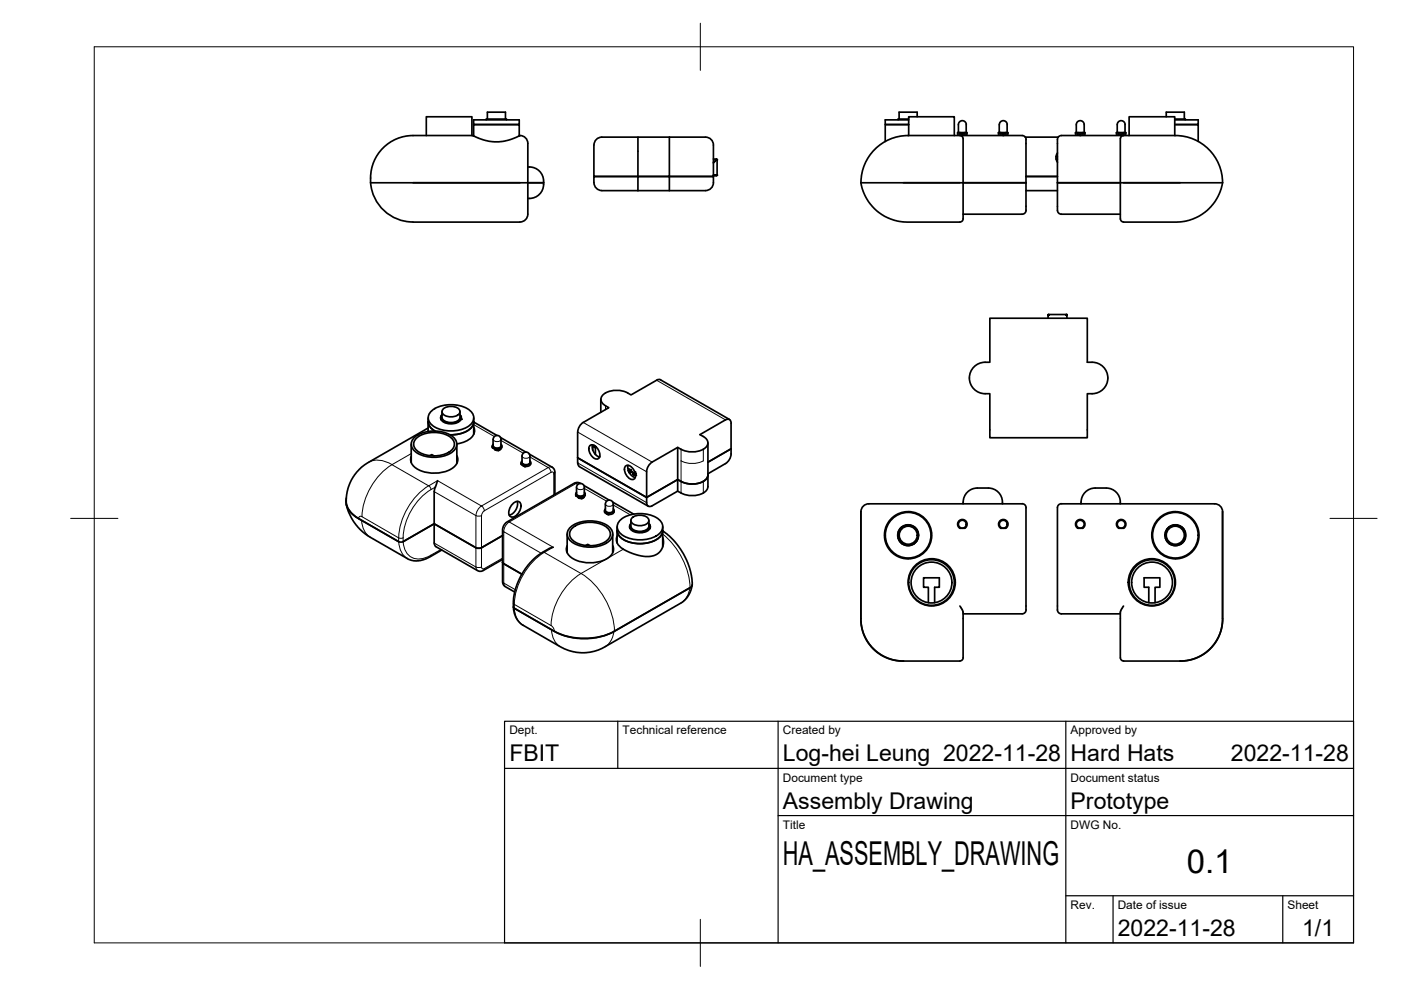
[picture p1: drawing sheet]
<svg xmlns="http://www.w3.org/2000/svg" width="297mm" height="210mm" viewBox="0 0 297 210" stroke-linecap="round" stroke-linejoin="round" font-family="sans-serif">
<!-- layer: Visible -->
<g fill="none" stroke="#000" stroke-width=".36">
<path d="M78.6 38.7h31.6M78.6 38.7a9 9 0 0 0 9 8.4h22.6a2.04 2.04 0 0 0 1.7-2.7v-5.7M87.6 38.7h27.7h-3.4M90.4 28.7v-3.9h9.7v3.9M100.2 28.7l2.5 1 2.1 .4 2.7-.3 2.7-1.1M100.4 28.7h-12.8a9.1 9.1 0 0 0-9 10M100.4 25.4h9.7v1h-9.7zM100.4 28.8v-2.4h9.7v2.4M103.1 25.4v-.2h4.3v.2M103.3 25.2v-1.4h3.9v1.4M110.1 28.7h.1M110.2 28.7a2.03 2.03 0 0 1 1.7 2.7v7.3"/>
<path d="M111.9 35.4a3 3 0 0 1 3.4 3M115.3 38.4a3.1 3.1 0 0 1-3.4 3.7M135.3 29.1v8.3h-9.4v-6.7a1.66 1.66 0 0 1 1.7-1.6h14.3M141.9 29.1h7.7a1.66 1.66 0 0 1 1.7 1.6v6.7h-9.4h9.4a2.47 2.47 0 0 1-.9 2.8l-.8 .2M141.9 29.1v8.3h-16a2.52 2.52 0 0 0 .9 2.8l.8 .2M151.3 33.7h.6M151.3 37.1h.7M151.9 33.9h.1v3.2M151.9 33.7v.1M151.9 33.9l-.6 .6M151.9 33.7v.2M151.9 33.8h.1"/>
<path d="M151.9 33.7l.2 .2M151.9 33.9h.1M152 37.1l-.1 .2h-.6M152 33.9h-.1l-.6 .6M191.5 38.7h26h-13.3M192.5 28.7h24.2M192.5 28.7a10 10 0 0 0-10 10M192.7 25.2h-2.3v.2M192.7 28.7v-3.9h9.6v3.9M192.7 25.4h-5v1h5h-5v3.6M194.5 24.8v-1h-3.9v1.4M203 28.1h.5v.3h-.5z"/>
<path d="M203.2 26.4v1.7M203.2 26.4a.84 .84 0 0 1 .8-.8 .84 .84 0 0 1 .9 .8M203.5 38.7h-21l.7 2.3a10 10 0 0 0 9.2 6.1h11.1a.7 .7 0 0 0 .7-.7M203.5 28.1h1v.3h-1M203.5 28.7a1.26 1.26 0 0 1 .7 1.7v8.3M203.9 28.4v.3M204.1 28.4v.3M204.2 38.7v7.7M204.5 28.1h.5v.3h-.5M204.9 26.4v1.7M211.7 28.1h.5v.3h-.5zM211.9 26.4v1.7"/>
<path d="M211.9 26.4a.84 .84 0 0 1 .8-.8 .84 .84 0 0 1 .9 .8M212.2 28.1h1v.3h-1M212.6 28.4v.3M212.8 28.4v.3M213.2 28.1h.5v.3h-.5M213.5 26.4v1.7M216.7 28.7a1.18 1.18 0 0 1 .8 1.5v13.5a1.61 1.61 0 0 1-.5 1.7h-.3M217.4 29.1h7M217.5 37.4h6.7M223.9 33.2h.3M223.9 33.7h.3M224.2 32.4a1.66 1.66 0 0 0 0 2"/>
<path d="M225 28.7h24.2M225 28.7a1.32 1.32 0 0 0-.8 1.7v13.3a1.57 1.57 0 0 0 .5 1.7h.3M228 28.1h.5v.3h-.5zM228.2 26.4a.84 .84 0 0 1 .8-.8 .84 .84 0 0 1 .9 .8M228.2 26.4v1.7M228.5 28.4h1.1v-.3h.4v.3h-.4M228.5 28.1h1.1M228.9 28.4v.3M229.1 28.4v.3M229.9 26.4v1.7M236.7 28.1h.5v.3h-.5zM236.9 26.4a.84 .84 0 0 1 .8-.8 .84 .84 0 0 1 .8 .8"/>
<path d="M236.9 26.4v1.7M237.2 28.4h1v-.3h.5v.3h-.5M237.2 28.1h1M237.5 38.7h-13.3h26M237.5 29.4v9.3M237.5 38.7v7.7M237.6 28.4v.3M237.8 28.4v.3M238.2 38.7h21M238.2 28.7a.67 .67 0 0 0-.6 .7M238.5 26.4v1.7M239.4 28.7v-3.9h9.7v3.9"/>
<path d="M247.3 24.8v-1h3.8v1.4M249.1 25.2h2.2v.2M249.1 25.4h4.9v1h-4.9h4.9v3.6M249.2 28.7a10 10 0 0 1 10 10M259.2 38.7l-.7 2.3a10 10 0 0 1-9.2 6.1h-11.1a.67 .67 0 0 1-.6-.7M127.6 40.4h7.7M135.3 40.4h14.3M135.3 40.4v-3h6.6v3M204.2 45.4h12.5M217.5 40.4h6.7M225 45.4h12.5M222.2 66.8l.2-.1v.1"/>
<path d="M222.2 66.8v.1M222.3 66.8v.1M222.3 66.8h.1M222.4 66.8l-.2 .1v.6M222.4 66.8h-.2M222.4 66.8h-.1M226.1 66.7l.1 .1M226.1 66.7h-3.9v.1M226.1 66.7v.1M226.1 66.8l.1 .1v.6M226.1 66.8h.1M226.1 66.8v.1"/>
<path d="M226.2 66.8h.1M226.2 66.8v.1M231.5 76.8h-1v-9.3h-20.6v9.3a3.5 3.5 0 0 0-4.1 4.6 3.6 3.6 0 0 0 4.1 2.1v9.3h20.6v-9.3h1M231.6 76.8a3.3 3.3 0 0 1 3.3 3.3 3.3 3.3 0 0 1-3.3 3.4M87.2 94.2v3.9M88 92.6a7.1 7.1 0 0 1 8.1 0 1.99 1.99 0 0 1 .7 2 1.99 1.99 0 0 1-1.4 1.5 7.3 7.3 0 0 1-7.4-.4 1.87 1.87 0 0 1 0-3.1zM88.4 92.8a6.4 6.4 0 0 1 7.2 0 1.78 1.78 0 0 1 .7 1.7 1.78 1.78 0 0 1-1.2 1.4 6.2 6.2 0 0 1-7.1-.8 1.62 1.62 0 0 1 .4-2.3zM90.8 90.8l-12.9 7.3-1.1 .8-1.2 1.2-1.1 1.6-.6 1.6-.4 1.6a4.5 4.5 0 0 0 2.5 5M90.8 91.4l-.1 .1M90.8 88.6v2.9M90.8 89.4a2.34 2.34 0 0 0 1.4 2M91.1 96.6l.4-.2 .6 .3"/>
<path d="M91.6 87.1a7.1 7.1 0 0 1 8.1 0 1.99 1.99 0 0 1 .7 1.9 1.99 1.99 0 0 1-1.4 1.6 7.3 7.3 0 0 1-7.4-.5 1.87 1.87 0 0 1 0-3zM93.5 88.5v.3M93.5 88.8v.2M93.7 88a1.07 1.07 0 0 0-.1 1.1 1.07 1.07 0 0 0 .9 .6 2.78 2.78 0 0 0 3.3-.9l-.1-.7M93.7 87.3v1.2a1.98 1.98 0 0 0 2.5 1 1.38 1.38 0 0 0 1.3-1v-1.2M93.7 87.9a1.09 1.09 0 0 0 1 1.7 2.49 2.49 0 0 0 3-1l-.2-.7M93.9 86.8a2.51 2.51 0 0 1 3.6 .3 1.56 1.56 0 0 1-1.9 1.3 1.56 1.56 0 0 1-1.9-1.3zM96.9 96.6a2.1 2.1 0 0 1-1.2 2.8 7.3 7.3 0 0 1-8.1-.6 1.84 1.84 0 0 1-.4-2M96.9 94.2v4.1M97.7 88.5v.4M97.8 88.8v.1M100.4 88.6v3.5"/>
<path d="M100.4 89.5l5 2.8M100.5 89.4a3.4 3.4 0 0 1-3.2 2.6l-1.9 .2M100.5 90.6a2.42 2.42 0 0 1-1.9 3l-1.7 .5M104.4 94.5v.3M104.4 94.8v.1M104.4 94.7l.7 .4v.3l-.7-.5M104.4 94.7v.2M104.5 93.2v1.3M104.6 94.2l-.2 .5M104.6 93.2a.84 .84 0 0 1 .8-.9 .84 .84 0 0 1 .8 .9v1.3M104.6 94.5a.97 .97 0 0 0 1.6 0M104.9 95.2v.1"/>
<path d="M105 95.3v.1M105.6 95.4v.1M105.6 95.5h.1M105.7 95.3v.2M105.9 95.3v.2M106.1 92.7l5.4 3.2M106.2 95.2a.81 .81 0 0 1-1.4 0M106.2 94.2l.2 .2a.92 .92 0 0 1-1.2 .7M106.4 94.5a.83 .83 0 0 1-1.2 .9v.1M110.5 98.3v.2M110.5 98.1v.4l.8 .4v-.3l-.8-.4M110.7 97.7l-.2 .5"/>
<path d="M110.8 98.6l.6 .3M110.9 96.1a.84 .84 0 0 1 .9-.2 .84 .84 0 0 1 .6 .8v1.3a.97 .97 0 0 1-1.7 0v-1.3zM111 98.8h.1M111.2 98.8v.1M112.2 96.3l5.2 3.1 .2 .5v4.9M112.4 97.7l.1 .2a.92 .92 0 0 1-1.2 .7M112.5 98.1v.2M112.5 98.3l-.4 .5-.8 .1M122.5 98.1l.3 .8 14.6 8.4M125.1 94.5a1.43 1.43 0 0 1 1.9 1.1 1.27 1.27 0 0 1-.3 1.7 2.05 2.05 0 0 1-1.6-2.8zM125.6 94.3a2.32 2.32 0 0 0 1.5 2.6M125.7 94.6v.9"/>
<path d="M126 94.4l-.3 .2 .5 .3 .2-.1M126 94.5l-.2 .1 .5 .3 .1-.1M126 94.8l.3-.2v.3M126.2 94.9v1.5M126.9 96.9h.2M127.2 96.7l-.3 .2M127.4 84.7v2.7M132.6 98.8a1.43 1.43 0 0 1 1.9 1.1 1.27 1.27 0 0 1-.2 1.8 2.05 2.05 0 0 1-1.7-2.9zM133.1 99.3l.4 .2M133.2 98.6a2.32 2.32 0 0 0 1.5 2.6M133.2 99.8l.4-.2zM133.4 99.9l.1 .3"/>
<path d="M133.5 99.5l-.3 .3 .1 .2 .4-.4M133.5 99.5l.2 .1M133.7 99.6l.1 .1M133.7 99.6l-.3 .3M133.8 99.8l-.4 .1M133.8 99.9h.1M133.8 99.8h.1M133.9 99.9l.1 .1-.5 .2M139.2 80.6l-5.4 3.1a5.1 5.1 0 0 0-5.9 0 1.37 1.37 0 0 0 .5 2.3l.7 .4-5.4 3.2a2.53 2.53 0 0 0-1.2 2v6.5M139.2 80.6l.9-.1 14.6 8.4M143.7 94.9v6.8l-6.6 3.8-14.6-8.4 14.6 8.4v-5.5a2.58 2.58 0 0 1 1.2-2M150.1 93.9v9.3"/>
<path d="M153.8 89l-5.4 3.2a2.15 2.15 0 0 1 1.7 1.9 2.99 2.99 0 0 1-3 1.7 5.4 5.4 0 0 1-3.4-.9l-5.4 3.1M153.8 89a.72 .72 0 0 1 .9 0 .72 .72 0 0 1 .3 .7M155 89.7v5.5l-4.9 2.8 4.9-2.8a2.95 2.95 0 0 1-1.2 3.1l-3.7 2.1M73.4 106.9l.5 1.6 1 2 1 1.3 1.1 1 1.5 1.1 7.9 4.5a4.8 4.8 0 0 0 4.8-.4l2.5-1.4M73.4 105.6l-.1 .9 .3 1.1 .5 .7 .9 .9 9.5 5.6-8.5-4.8M84.5 114.8l.5 .1 .5-.1M92.1 104.2v10.9l.3 .8M92.3 103.3l-.2 .9M92.4 115.9l9.2 5.2 .8-.1 4.2-2.4M92.8 101.9l-.5 1.4M106.6 119.2l.2 .3 3.8 2.2M106.6 113.6l-4.5 2.5-.9 .1-9.1-5.1-6.6 3.7"/>
<path d="M108.8 106.7a.93 .93 0 0 1 1.3-.3 .93 .93 0 0 1 .3 1.3l-.3 .8a1.49 1.49 0 0 1-2 1 2.19 2.19 0 0 1 .7-2.8zM109.6 106.3a2.5 2.5 0 0 1-1.6 2.9M117.3 116l-.8 .3-2.4 1.4-1.7 1.6-1.1 1.3-1.1 2.1-.8 1.9-.5 2-.1 2.1M120.2 113.2v4M120.3 115.7a2.17 2.17 0 0 0 1.2 2.8 7.3 7.3 0 0 0 8.1-.8 1.81 1.81 0 0 0 .3-2M121 111.7a7.1 7.1 0 0 1 8.1 0 1.99 1.99 0 0 1 .8 1.9 1.99 1.99 0 0 1-1.4 1.6 7.3 7.3 0 0 1-7.5-.4 1.87 1.87 0 0 1 0-3.1zM121.5 111.9a6.4 6.4 0 0 1 7.2 0 1.78 1.78 0 0 1 .7 1.7 1.78 1.78 0 0 1-1.3 1.4 6.2 6.2 0 0 1-7-.8 1.62 1.62 0 0 1 .4-2.3zM122.1 105v.1M122.1 104.7v.4l.7 .5v-.3l-.7-.4M122.2 104.4l-.1 .5M122.6 105.4v.1M122.7 105.5v.1"/>
<path d="M123.1 102.5l-.6-.2-.8 .2-14.1 8.1-.8 .8-.2 .8v11.4l.4 .7 2.1 1.2M123.3 105.6v.1M123.4 105.5v.2M123.5 105.5v.1M123.8 102.9l5.4 3.2M123.9 105.3a.81 .81 0 0 1-1.4 .1M123.9 103.3v1.4M123.9 103.3a.84 .84 0 0 0-.8-.8 .84 .84 0 0 0-.9 .8v1.4a.97 .97 0 0 0 1.7 0M123.9 104.4l.2 .2a.92 .92 0 0 1-1.3 .7M124.1 104.7v.3M124.1 105l-.4 .4-.9 .2M124.2 115.7l.4-.3 .5 .3"/>
<path d="M128.2 108.2v.4M128.2 108.4l.7 .4v.3l-.7-.4M128.2 108.4v.3M128.4 107.9l-.2 .5M128.4 106.9a.84 .84 0 0 1 .8-.9 .84 .84 0 0 1 .8 .9M128.4 106.9v1.3a.97 .97 0 0 0 1.6 0v-1.3M128.4 108.8l.7 .3M128.7 108.9v.1M128.8 109v.1M129.9 106.5l4.4 2.5M129.9 113.2v4M130 107.9l.2 .2a.92 .92 0 0 1-1.3 .7"/>
<path d="M130.2 108.2a.86 .86 0 0 1-1.3 .9M130.8 111.7v3.4M130.8 113.6a2.4 2.4 0 0 0 1.6 3l1.6 .7 2.1 .6 1.5 .1 1-.2 1.1-.6 .7-1 .3-1-.2-1.3M130.9 112.5a3.3 3.3 0 0 0 2.9 2.5 6.5 6.5 0 0 0 6.3-1.4l.4-1.1M131.6 110.1a7.1 7.1 0 0 1 8.1 0 1.99 1.99 0 0 1 .8 2 1.99 1.99 0 0 1-1.4 1.5 7.3 7.3 0 0 1-7.5-.4 1.87 1.87 0 0 1 0-3.1zM133.4 100h.1M133.4 100.2h.1M133.5 111.6v.3M133.5 111.9h.1M133.5 111.9v.1M133.8 110.4v1.2a1.98 1.98 0 0 0 2.5 1 1.38 1.38 0 0 0 1.3-1v-1.2M133.8 111a1.09 1.09 0 0 0 1 1.7 2.49 2.49 0 0 0 3-1l-.2-.7"/>
<path d="M134 109.8a2.51 2.51 0 0 1 3.6 .4 1.56 1.56 0 0 1-1.9 1.3 1.56 1.56 0 0 1-1.9-1.3zM134 100l-.4 .3-.2-.1M134 100h.1M134.2 100.5h.1M134.3 100.5h.1M134.3 100.2h.1M134.3 100.2l.1 .1M134.3 100.6h.1M134.3 100.6l.1 .1M134.4 100.6h.1M134.4 100.3h-.1M134.4 100.3v.1"/>
<path d="M134.4 100.4l-.1-.1-.1 .2M134.4 100.4l-.1 .1M134.4 100.3l.2 .1M134.5 100.6h.1M134.5 100.3h.1M134.5 100.3l-.1 .1M134.5 100.4l.1 .2M134.5 100.4l-.2 .2M134.5 100.4h-.1M134.5 100.7h.1M134.5 100.7l.1 .1M134.6 100.1l-.3 .1 .4 .2"/>
<path d="M134.6 100.3h.1M134.6 100.1h.1M134.6 100.7h.1M134.6 100.4v.1M134.6 100.6l-.2 .1M134.6 100.7v.1M134.7 100.7h-.1M134.7 100.4h.1M134.7 100.4h-.1M134.7 100.5l-.1 .1M134.7 100.5l-.2 .2M134.7 100.5h.1"/>
<path d="M134.7 100.4l-.1 .1M134.7 100.5h-.1M134.7 100.8h.1M137.1 106.6a.72 .72 0 0 0 .3 .7 .72 .72 0 0 0 .9-.1M137.1 106.6v-1.1l6.6-3.8v2.4l-5.4 3.1M137.7 111.1a1.1 1.1 0 0 1-1 1.7 2.8 2.8 0 0 1-3.2-.9l.1-.6M137.8 111.6v.5M137.8 112h.1M137.8 111.8v.1M140.5 112.6l2.3 2 2.1 2.8 1.2 2.7 .6 2.9a1.6 1.6 0 0 1-.4 1.6M140.5 111.7v4.2M143.7 101.7l.7 .4"/>
<path d="M144.4 102.1a4.5 4.5 0 0 0 5.5-.8l.2-.6a2.26 2.26 0 0 1-2.1 1.8l-1.9 .1zM150.1 103.2l-.2 .6a4.7 4.7 0 0 1-6.2 .3M190.4 112.8h.1M190.4 114.1h.1M190.5 112.5v.2M190.5 114.2v.3M190.7 112.2v.2M190.7 114.6v.2M190.8 112.2v.1M190.8 114.7v.1M190.9 114.8v.2M190.9 112v.1"/>
<path d="M191 115.1h.2M191.2 111.8h-.2M191.2 115.3h.2M191.2 111.7h.2M191.3 111.7h.1M191.6 115.5h.2M191.6 111.5h.2M192.1 115.6h.9M192.1 111.3h.9M192.5 108.5l-1.1 .1-.8 .3-1.4 .8-1.2 1.6-.3 1-.2 1.1 .3 1.8 1.1 1.8 1.7 1.1 1.9 .4M192.5 108.5a5 5 0 0 1 5 5 5 5 0 0 1-5 5M193.3 115.5h.2"/>
<path d="M193.3 111.5h.2M193.7 111.7h.1M193.8 115.3h-.1M193.9 115.1h.1M194 111.8h-.1M194.2 114.8v.1M194.2 112v.1M194.3 112.2v.1M194.3 114.7v.1M194.4 112.3v.1M194.4 114.6v.1M194.5 112.6v.1"/>
<path d="M194.5 114.2v.2M194.6 114.1h.1M194.6 112.8h.1M203.4 110.4a1.01 1.01 0 0 1 1.5 .2 1.01 1.01 0 0 1-.4 1.4h-1a1.01 1.01 0 0 1-.1-1.6zM204.2 106.5v.3M204.2 106.5a2.99 2.99 0 0 1 3-3 5.1 5.1 0 0 1 4.2 .6 3.1 3.1 0 0 1 1.1 2.7M212.1 110.4a1.01 1.01 0 0 1 1.4 .2 1.01 1.01 0 0 1-.3 1.4h-1a1.01 1.01 0 0 1-.1-1.6zM216.7 106.8h-31.5a2.59 2.59 0 0 0-2.4 .8l-.3 .9M216.7 106.8a1.18 1.18 0 0 1 .8 1.4v20.3a1.59 1.59 0 0 1-.5 1.6h-.3M225 106.8h31.6a2.64 2.64 0 0 1 2.4 .8l.2 .9M225 106.8a1.17 1.17 0 0 0-.8 1.4v20.3a1.55 1.55 0 0 0 .5 1.6h.3M228.4 110.4a1.01 1.01 0 0 1 1.5 .2 1.01 1.01 0 0 1-.4 1.4h-1a1.01 1.01 0 0 1-.1-1.6z"/>
<path d="M229.2 106.8a3.1 3.1 0 0 1 3-3.3 5.1 5.1 0 0 1 4.2 .6 3.1 3.1 0 0 1 1.1 2.7M237.1 110.4a1.01 1.01 0 0 1 1.4 .2 1.01 1.01 0 0 1-.3 1.4h-1a1.01 1.01 0 0 1-.1-1.6zM247.1 114.1h.1M247.1 112.8h.1M247.2 112.6v.1M247.2 114.2v.2M247.4 114.6v.2M247.4 112.2v.2M247.5 112v.1M247.6 114.8l-.1 .1M247.7 111.8h.1M247.8 115.1h-.1"/>
<path d="M247.9 115.3h.2M247.9 111.7h.1M247.9 111.7h.2M248.3 115.5h.1M248.3 111.5h.1M248.8 115.6h.8M248.8 111.3h.8M249.2 108.5l1.1 .1 .8 .3 1.4 .8 1.2 1.6 .4 1 .1 1.1-.3 1.8-1.1 1.8-1.7 1.1-1.9 .4M249.2 108.5a5 5 0 0 0-5 5 5 5 0 0 0 5 5M249.9 115.5h.2M249.9 111.5h.2M250.3 111.7h.2"/>
<path d="M250.4 111.7h.1M250.5 115.3h-.2M250.5 111.8h.2M250.7 115.1h-.2M250.8 112v.1M250.8 114.8v.2M251 112.2v.2M251 114.6v.2M251.2 112.5v.2M251.2 114.2v.3M251.2 112.8h.1M251.2 114.1h.1"/>
<path d="M259.2 108.5v23.2l-.4 2.1-1.1 2.5-.9 1.1-1.3 1.1-2.4 1.2-1.3 .4-1.6 .1M259.2 108.5v22.7M108.9 128.7l.2 .3M146.3 124.6l-16 9.2a14.1 14.1 0 0 1-12.8 0l-8.5-4.8M146.3 124.6l-16.6 9.6-1.6 .6-2.5 .5h-3.4l-3.2-.8-10-5.5M146.7 124.1l-.2 1.2-.6 1-.6 .8-.9 .7-16.7 9.7-2.6 .8h-2.7l-1.3-.2-1.5-.6-8.9-5.1-.6-.5-.7-1-.6-2.2M182.5 131.2a9 9 0 0 0 9 9M182.5 131.2v-22.7v23.2l.4 2.1 1.2 2.5 .9 1.1 1.2 1.1 2.5 1.2 1.3 .4 1.5 .1M196.8 127.8v-3.3h-1v-2h3.4v2h-1v3.3M203.5 128.5l.7 1.2v8.8a1.26 1.26 0 0 1-.7 1.6l-12 .1M204.2 130.1h12.5M225 130.1h12.5"/>
<path d="M237.6 139.5a.67 .67 0 0 0 .6 .6l12 .1M238.2 128.5l-.7 1.2v9.8M243.6 127.8v-3.3h-1v-2h3.3v2h-1v3.3M259.2 131.2a9 9 0 0 1-9 9"/>
<circle cx="192.5" cy="113.5" r="2.21"/>
<circle cx="192.5" cy="113.5" r="4.8"/>
<circle cx="192.6" cy="113.5" r="2.13"/>
<circle cx="192.6" cy="113.5" r="1.92"/>
<circle cx="204" cy="111.1" r=".84"/>
<circle cx="212.7" cy="111.1" r=".84"/>
<circle cx="229" cy="111.1" r=".84"/>
<circle cx="237.7" cy="111.1" r=".84"/>
<circle cx="249.2" cy="113.5" r="1.92"/>
<circle cx="249.2" cy="113.5" r="2.13"/>
<circle cx="249.2" cy="113.5" r="4.8"/>
<circle cx="249.2" cy="113.5" r="2.21"/>
<circle cx="197.5" cy="123.5" r="4.3"/>
<circle cx="197.5" cy="123.5" r="4.8"/>
<circle cx="197.5" cy="123.5" r="5"/>
<circle cx="244.2" cy="123.5" r="5"/>
<circle cx="244.3" cy="123.5" r="4.8"/>
<circle cx="244.3" cy="123.5" r="4.3"/>
</g>
<g fill="#000">
<circle cx="151.9" cy="37.1" r=".18"/>
<circle cx="151.9" cy="33.9" r=".18"/>
<circle cx="222.2" cy="66.8" r=".18"/>
<circle cx="97.7" cy="88.9" r=".18"/>
<circle cx="105.6" cy="95.5" r=".18"/>
<circle cx="105.9" cy="95.5" r=".18"/>
<circle cx="111.3" cy="98.9" r=".18"/>
<circle cx="133.6" cy="99.6" r=".18"/>
<circle cx="123.5" cy="105.6" r=".18"/>
<circle cx="128.9" cy="109.1" r=".18"/>
<circle cx="134.3" cy="100.4" r=".18"/>
<circle cx="134.3" cy="100.3" r=".18"/>
<circle cx="134.3" cy="100.2" r=".18"/>
<circle cx="134.5" cy="100.4" r=".18"/>
<circle cx="134.6" cy="100.1" r=".18"/>
<circle cx="134.6" cy="100.3" r=".18"/>
<circle cx="134.7" cy="100.4" r=".18"/>
<circle cx="134.7" cy="100.5" r=".18"/>
<circle cx="134.7" cy="100.8" r=".18"/>
</g>
<!-- layer: Visible Narrow -->
<g fill="none" stroke="#000" stroke-width=".21">
<path d="M78.1 98a5 5 0 0 1 5 .5M83.1 98.5a14.1 14.1 0 0 0-6.4 11.1M87.2 96.2l-4.1 2.3 7.8 4.5 1.9-1.1 9.3 5.4M100.4 90l4.4 2.6M104.6 93.2a.97 .97 0 0 0 1.6 0M106.2 93.4l4.7 2.7M110.7 96.7a.97 .97 0 0 0 1.7 0M112.4 96.9l3.8 2.2-14.1 8.2M117.1 99l-.9 .1 .4 .5 .2 .5h.4l.2 .4M122.5 91.6l14.6 8.4M122.5 98.1l14.6 8.5M123.7 89.6l14.6 8.4"/>
<path d="M128.4 86v.9M133.8 99.8l-.4 .2M133.9 99.9l-.4 .3M139.2 80.6l14.6 8.4M144.4 95.3v9.2M144.4 97.7a5.2 5.2 0 0 0 4.7 0M149.1 95.3v2.4M76.7 110.3v.7a3.9 3.9 0 0 0 1.8 2.9M76.8 109.6l7.7 4.4M76.8 109.5h-.5l-.3 .5M84.5 114a4.6 4.6 0 0 0 1.9 4.4M84.5 114l.5 .1 .5-.1"/>
<path d="M91.4 117.7l-.2 .3M91.4 103.8l-.2-.5-.3-.3a14.1 14.1 0 0 0-6.4 11M92.1 115.1l8.8 5.1M92.1 104.2l8.8 5.1M92.3 103.3a12.6 12.6 0 0 0-6.7 12.5 3.3 3.3 0 0 0 4.8 2.4l3.1-1.7M100.9 109.3v10.9M100.9 109.3l.6 .1 .6-.1M102.1 109.3v10.9M102.1 107.3l.4 .4 .2 .6M102.1 107.3a2.58 2.58 0 0 0-1.2 2M102.7 108.3l-.4 .4-.2 .6M106.6 118.3l-3.9 2.3"/>
<path d="M107.6 110.6l.4 .1M108 110.7l9.3 5.3-1.9 1.1 7.8 4.5 8.9-5.1M108 110.7a2.61 2.61 0 0 0-1.2 2l-.2-.3M114.7 117.3l-7.9-4.6v10.9l2.5 1.4M115.1 117.1h.3a14.1 14.1 0 0 0-6.4 11M116.8 100.2l-14.1 8.1M117.4 100.5v4.5M117.7 100.1l-.3 .4M121.7 102.5h.4M122.1 102.5l-14.1 8.2M122.1 102.5l.4 .2M122.2 103.3a.97 .97 0 0 0 1.7 0"/>
<path d="M123 102.4l-.9 .1M123.9 103.6l4.7 2.7M128.4 106.9a.97 .97 0 0 0 1.6 0M130 107.1l3.6 2M133.3 100l.1 .1M134.2 100.5h.1M134.3 100.3v.1M134.3 100.3h.1M134.3 100.3l-.1 .2M134.4 100.4l-.2 .1M134.4 100.4h.1M134.4 100.6h.1"/>
<path d="M134.4 100.3v.1M134.4 100.4l-.1 .1M134.5 100.4h.1M134.5 100.4l-.1 .2M134.5 100.4v.1M134.5 100.5h.1M134.6 100.5l-.2 .1M134.6 100.7h.1M134.6 100.7h-.1M134.6 100.4v.1M134.6 100.5h.1M134.7 100.5h.1"/>
<path d="M134.7 100.5l-.1 .2M134.7 100.6l-.1 .1M134.7 100.6v.1M134.7 100.8h.1M140.5 113.3a15.8 15.8 0 0 1 5.8 11.3l-.3 1.2-.6 1-1.1 1.1M149.1 102.1v2.4M100.9 120.2l.6 .1 .6-.1M100.9 120.2l.4 .8M102.1 120.2l.2 .4h.4M102.7 120.6l-.2 .3M106.6 123.3l.6 1.1M108.9 127.9l.2 .2"/>
<path d="M110.9 132.6a4.6 4.6 0 0 1-1.9-4.5l7.8 4.5M116.8 132.6a1.57 1.57 0 0 1 .7 1.2M116.8 132.6a14.1 14.1 0 0 1 6.4-11 15.6 15.6 0 0 1 7.1 12.2M116.9 133.5l.1 .7a3.9 3.9 0 0 0 1.8 2.9M130.2 133.9l-.6 1.8-.7 .9-.7 .6"/>
</g>
<!-- layer: BORDER -->
<path d="M20 9.9h267v190h-267zM148.5 4.9v10M15 109.9h10M282 109.9h10M148.5 194.9v10" fill="none" stroke="#000" stroke-width=".21"/>
<!-- layer: TITLEBLOCK -->
<path d="M107 152.9h180v47h-180zM131 152.9v10M165 152.9v47M226 152.9v47M107 162.9h180M165 172.9h122M226 189.9h61M236 189.9v10M272 189.9v10" fill="none" stroke="#000" stroke-width=".25"/>
<g font-size="7">
<text x="166" y="183.4">HA_ASSEMBLY_DRAWING</text>
<text x="251.6" y="185.2">0.1</text>
</g>
<g font-size="4.9">
<text x="108" y="161.4">FBIT</text>
<text x="166" y="161.4">Log-hei Leung 2022-11-28</text>
<text x="227" y="161.4">Hard Hats</text>
<text x="261" y="161.4">2022-11-28</text>
<text x="166" y="171.4">Assembly Drawing</text>
<text x="227" y="171.4">Prototype</text>
<text x="237" y="198.4">2022-11-28</text>
<text x="276.1" y="198.6">1/1</text>
</g>
<g font-size="2.5">
<text x="108" y="155.7">Dept.</text>
<text x="132" y="155.7">Technical reference</text>
<text x="166" y="155.7">Created by</text>
<text x="227" y="155.7">Approved by</text>
<text x="166" y="165.7">Document type</text>
<text x="227" y="165.7">Document status</text>
<text x="166" y="175.7">Title</text>
<text x="227" y="175.7">DWG No.</text>
<text x="227" y="192.7">Rev.</text>
<text x="237" y="192.7">Date of issue</text>
<text x="273" y="192.7">Sheet</text>
</g>
</svg>
